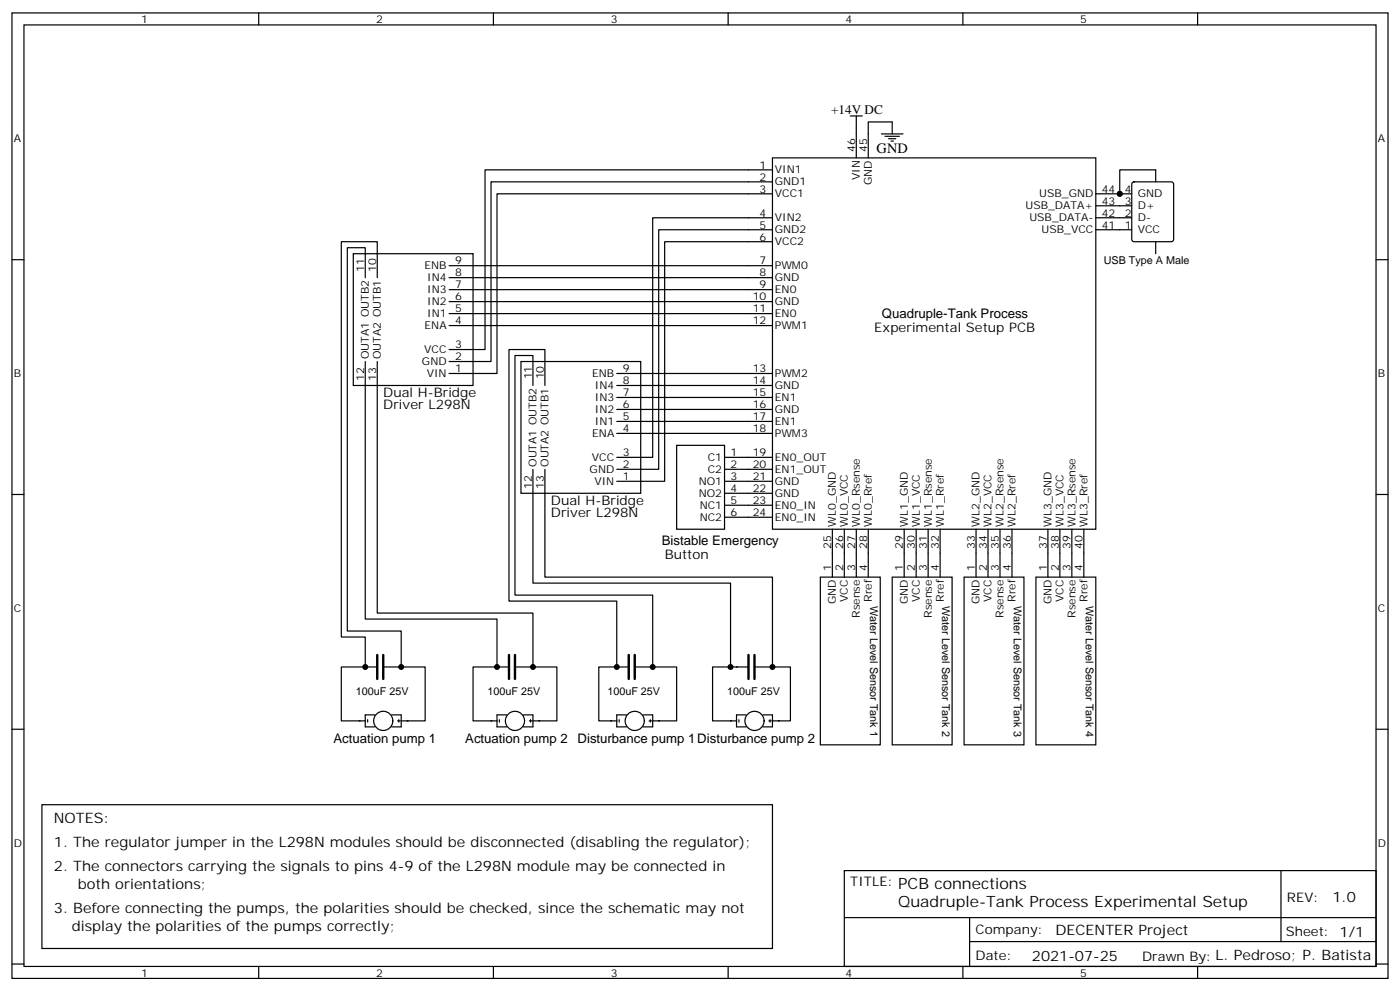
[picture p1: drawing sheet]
<svg xmlns="http://www.w3.org/2000/svg" width="412mm" height="292mm" viewBox="0 0 412 292" stroke-linecap="round" stroke-linejoin="round" font-family="sans-serif">
<g fill="none" stroke="#000" stroke-width=".35">
<path d="M3.5 3.8h405.4v284.3h-405.4zM7.1 7.3h398.2v277.3h-398.2zM76.2 3.8v3.5M145.3 3.8v3.5M214.5 3.8v3.5M283.6 3.8v3.5M352.8 3.8v3.5M250.5 34.1h3.5M252.2 34.1v12.4M259.6 39.4h6.4M262.8 39.4v-3.5h-7v10.6M227.5 46.5h95.3v109.4h-95.3z"/>
<path d="M227.5 57.1h-81.1v52.9h-14.1M227.5 53.6h-82.9v52.9h-12.3M227.5 50h-84.6v52.9h-10.6M260.7 40.1h4.2M261.8 40.9h2.1M262.5 41.6h.7M322.8 57.1h10.6M333.6 53.8l.5-.2h10.9l.5 .2 .2 .5v16.2l-.2 .5-.5 .2h-10.9l-.5-.2-.2-.5v-16.2zM340.4 53.6v-3.6h-10.6v7.1M3.5 76.5h3.6M104.1 74.7h35.2v38.8h-35.2zM132.3 78.2h95.2"/>
<path d="M227.5 64.1h-35.2v70.6h-10.6M227.5 67.7h-33.5v70.5h-12.3M227.5 71.2h-31.7v70.5h-14.1M322.8 60.6h10.6M322.8 64.1h10.6M322.8 67.7h10.6M340.4 71.2v3.5M405.3 76.5h3.6M107.6 81.8v-8.8h-5.3v112.8h15.9v10.6h7v15.9h-7M111.1 81.8v-10.6h-10.6v116.4h7.1v8.8h-7.1v15.9h7.1M132.3 95.9h95.2M132.3 92.4h95.2"/>
<path d="M132.3 88.8h95.2M132.3 85.3h95.2M132.3 81.8h95.2M107.6 106.5v75.8h38.8v14.1h-7.1v15.9h7.1M111.1 106.5v74.1h45.9v15.8h7v15.9h-7M153.5 106.5h35.2v38.8h-35.2zM157 113.5v-8.8h-5.3v70.6h40.6v21.1h7v15.9h-7M160.5 113.5v-10.6h-10.6v74.1h31.8v19.4h-5.3v15.9h5.3M181.7 110h45.8M181.7 117.1h45.8M181.7 113.5h45.8M157 138.2v33.5h58.2v24.7"/>
<path d="M160.5 138.2v31.8h67v26.4h5.3v15.9h-5.3M181.7 127.6h45.8M181.7 124.1h45.8M181.7 120.6h45.8M199.3 131.2h14.1v24.7h-14.1zM213.4 138.2h14.1M213.4 134.7h14.1M3.5 145.6h3.6M213.4 141.7h14.1M213.4 148.8h14.1M213.4 152.3h14.1M213.4 145.3h14.1"/>
<path d="M245.2 155.9v14.1M248.7 155.9v14.1M252.2 155.9v14.1M255.8 155.9v14.1M266.3 155.9v14.1M269.9 155.9v14.1M273.4 155.9v14.1M276.9 155.9v14.1M287.5 155.9v14.1M291 155.9v14.1M294.6 155.9v14.1M298.1 155.9v14.1"/>
<path d="M308.7 155.9v14.1M312.2 155.9v14.1M315.7 155.9v14.1M319.3 155.9v14.1M405.3 145.6h3.6M241.7 170h17.6v49.4h-17.6zM262.8 170h17.7v49.4h-17.7zM284 170h17.6v49.4h-17.6zM305.2 170h17.6v49.4h-17.6zM107.6 196.4h3.5M112.9 196.4h5.3M146.4 196.4h3.5"/>
<path d="M151.7 196.4h5.3M181.7 196.4h3.5M187 196.4h5.3M220.5 196.4h-10.6v15.9h7.1M222.2 196.4h5.3M3.5 214.8h3.6M108.3 211.9v.8M110.4 210.5h-2.8v3.6h2.8M115.4 210.5h2.8v3.6h-2.8M117.1 212.3h.7M117.5 211.9v.8M147.1 211.9v.8"/>
<path d="M149.2 210.5h-2.8v3.6h2.8M154.2 210.5h2.8v3.6h-2.8M155.9 212.3h.7M156.3 211.9v.8M182.4 211.9v.8M184.5 210.5h-2.8v3.6h2.8M189.4 210.5h2.9v3.6h-2.9M191.2 212.3h.7M191.6 211.9v.8M217.7 211.9v.8M219.8 210.5h-2.8v3.6h2.8M224.7 210.5h2.8v3.6h-2.8"/>
<path d="M226.5 212.3h.7M226.8 211.9v.8M405.3 214.8h3.6M12.3 237h215.2v42.3h-215.2zM248.7 256.4h156.6v28.2h-156.6zM377.3 256.4v20.9M248.7 270.2h156.5M285.6 277.3h119.6M285.6 270.2v14.2M3.5 283.9h3.6M76.2 284.6v3.5M145.3 284.6v3.5"/>
<path d="M214.5 284.6v3.5M283.6 284.6v3.5M352.8 284.6v3.5M405.3 283.9h3.6"/>
<circle cx="112.9" cy="212.3" r="2.82"/>
<circle cx="151.7" cy="212.3" r="2.82"/>
<circle cx="187" cy="212.3" r="2.82"/>
<circle cx="222.2" cy="212.3" r="2.82"/>
</g>
<path d="M111.1 192.9v7.1M112.9 192.9v7.1M149.9 192.9v7.1M151.7 192.9v7.1M185.2 192.9v7.1M187 192.9v7.1M220.5 192.9v7.1M222.2 192.9v7.1" fill="none" stroke="#000" stroke-width=".71"/>
<g fill="#000">
<circle cx="107.6" cy="196.4" r=".18"/>
<circle cx="107.6" cy="196.4" r=".88"/>
<circle cx="118.2" cy="196.4" r=".18"/>
<circle cx="118.2" cy="196.4" r=".88"/>
<circle cx="146.4" cy="196.4" r=".18"/>
<circle cx="146.4" cy="196.4" r=".88"/>
<circle cx="157" cy="196.4" r=".18"/>
<circle cx="157" cy="196.4" r=".88"/>
<circle cx="181.7" cy="196.4" r=".18"/>
<circle cx="181.7" cy="196.4" r=".88"/>
<circle cx="192.3" cy="196.4" r=".18"/>
<circle cx="192.3" cy="196.4" r=".88"/>
<circle cx="215.2" cy="196.4" r=".88"/>
<circle cx="217" cy="196.4" r=".18"/>
<circle cx="227.5" cy="196.4" r=".18"/>
<circle cx="227.5" cy="196.4" r=".88"/>
<circle cx="105.8" cy="212.3" r=".18"/>
<circle cx="119.9" cy="212.3" r=".18"/>
<circle cx="144.6" cy="212.3" r=".18"/>
<circle cx="158.8" cy="212.3" r=".18"/>
<circle cx="179.9" cy="212.3" r=".18"/>
<circle cx="194" cy="212.3" r=".18"/>
<circle cx="215.2" cy="212.3" r=".18"/>
<circle cx="229.3" cy="212.3" r=".18"/>
</g>
<circle cx="329.8" cy="57.1" r=".88" fill="#c00"/>
<circle cx="329.8" cy="57.1" r=".88" fill="#000"/>
<g font-size="4.6">
<text x="264.6" y="261.7">PCB connections</text>
<text x="264.6" y="267">Quadruple-Tank Process Experimental Setup</text>
</g>
<g font-size="4.2">
<text x="258.2" y="45.1">GND</text>
<text x="15.9" y="242.3">NOTES:</text>
<text x="15.9" y="249.3">1. The regulator jumper in the L298N modules should be disconnected (disabling the regulator);</text>
<text x="15.9" y="256.4">2. The connectors carrying the signals to pins 4-9 of the L298N module may be connected in</text>
<text x="22.9" y="261.7">both orientations;</text>
<text x="15.9" y="268.7">3. Before connecting the pumps, the polarities should be checked, since the schematic may not</text>
<text x="392.5" y="265.7">1.0</text>
<text x="21.2" y="274">display the polarities of the pumps correctly;</text>
<text x="310.9" y="275.2">DECENTER Project</text>
<text x="304" y="283">2021-07-25</text>
</g>
<g font-size="3.9">
<text x="244.8" y="33.7">+14V DC</text>
<text x="259.8" y="93.7">Quadruple-Tank Process</text>
<text x="257.5" y="97.6">Experimental Setup PCB</text>
<text x="112.9" y="117.1">Dual H-Bridge</text>
<text x="112.9" y="120.6">Driver L298N</text>
<text x="162.3" y="148.8">Dual H-Bridge</text>
<text x="162.3" y="152.3">Driver L298N</text>
<text x="194.9" y="160.6">Bistable Emergency</text>
<text x="195.8" y="164.7">Button</text>
<text x="98.2" y="218.9">Actuation pump 1</text>
<text x="137.1" y="218.9">Actuation pump 2</text>
<text x="170.1" y="218.9">Disturbance pump 1Disturbance pump 2</text>
<text x="250.5" y="261">TITLE:</text>
<text x="379.1" y="265.7">REV:</text>
<text x="287.4" y="275.2">Company:</text>
<text x="378.7" y="275.8">Sheet: 1/1</text>
<text x="287.4" y="282.9">Date:</text>
<text x="336.4" y="282.9">Drawn By: L. Pedroso; P. Batista</text>
</g>
<g font-size="3.2">
<text x="41.6" y="6.8">1</text>
<text x="110.8" y="6.8">2</text>
<text x="179.9" y="6.8">3</text>
<text x="249.1" y="6.8">4</text>
<text x="318.2" y="6.8">5</text>
<text x="4.1" y="41.9">A</text>
<text x="405.9" y="41.9">A</text>
<text x="251.9" y="44.7" transform="rotate(-90 251.9 44.7)">46</text>
<text x="255.4" y="44.7" transform="rotate(-90 255.4 44.7)">45</text>
<text x="223.8" y="49.7">1</text>
<text x="223.8" y="53.2">2</text>
<text x="228.2" y="51.1">VIN1</text>
<text x="253.3" y="53.1" transform="rotate(-90 253.3 53.1)">VIN</text>
<text x="223.8" y="56.7">3</text>
<text x="228.2" y="54.6">GND1</text>
<text x="228.2" y="58.1">VCC1</text>
<text x="256.8" y="54.5" transform="rotate(-90 256.8 54.5)">GND</text>
<text x="306.1" y="58.1">USB_GND</text>
<text x="324.6" y="56.7">44</text>
<text x="331.4" y="56.7">4</text>
<text x="335.1" y="58.1">GND</text>
<text x="223.8" y="63.8">4</text>
<text x="228.2" y="65.2">VIN2</text>
<text x="302.1" y="61.7">USB_DATA+</text>
<text x="303.2" y="65.2">USB_DATA-</text>
<text x="324.6" y="63.8">42</text>
<text x="324.6" y="60.3">43</text>
<text x="331.4" y="60.3">3</text>
<text x="331.4" y="63.8">2</text>
<text x="335.1" y="61.7">D+</text>
<text x="335.1" y="65.2">D-</text>
<text x="223.8" y="67.3">5</text>
<text x="223.8" y="70.8">6</text>
<text x="228.2" y="68.7">GND2</text>
<text x="306.8" y="68.7">USB_VCC</text>
<text x="324.6" y="67.3">41</text>
<text x="331.4" y="67.3">1</text>
<text x="335.1" y="68.7">VCC</text>
<text x="134.1" y="77.9">9</text>
<text x="223.8" y="77.9">7</text>
<text x="228.2" y="72.2">VCC2</text>
<text x="325.1" y="77.6">USB Type A Male</text>
<text x="107.2" y="80" transform="rotate(-90 107.2 80)">11</text>
<text x="110.8" y="80" transform="rotate(-90 110.8 80)">10</text>
<text x="125" y="79.3">ENB</text>
<text x="125.9" y="82.8">IN4</text>
<text x="134.1" y="81.4">8</text>
<text x="223.8" y="81.4">8</text>
<text x="228.2" y="79.3">PWM0</text>
<text x="228.2" y="82.8">GND</text>
<text x="125.9" y="89.9">IN2</text>
<text x="125.9" y="86.4">IN3</text>
<text x="134.1" y="88.5">6</text>
<text x="134.1" y="84.9">7</text>
<text x="221.7" y="88.5">10</text>
<text x="223.8" y="84.9">9</text>
<text x="228.2" y="86.4">EN0</text>
<text x="228.2" y="89.9">GND</text>
<text x="125.9" y="93.4">IN1</text>
<text x="134.1" y="95.5">4</text>
<text x="134.1" y="92">5</text>
<text x="221.7" y="92">11</text>
<text x="221.7" y="95.5">12</text>
<text x="228.2" y="93.4">EN0</text>
<text x="125" y="96.9">ENA</text>
<text x="228.2" y="96.9">PWM1</text>
<text x="108.7" y="105.8" transform="rotate(-90 108.7 105.8)">OUTA1 OUTB2</text>
<text x="112.2" y="105.8" transform="rotate(-90 112.2 105.8)">OUTA2 OUTB1</text>
<text x="124.3" y="107.5">GND</text>
<text x="125" y="104">VCC</text>
<text x="134.1" y="106.1">2</text>
<text x="134.1" y="102.6">3</text>
<text x="4.1" y="111.1">B</text>
<text x="107.2" y="112.3" transform="rotate(-90 107.2 112.3)">12</text>
<text x="110.8" y="112.3" transform="rotate(-90 110.8 112.3)">13</text>
<text x="125.7" y="111.1">VIN</text>
<text x="134.1" y="109.6">1</text>
<text x="156.6" y="111.8" transform="rotate(-90 156.6 111.8)">11</text>
<text x="160.2" y="111.8" transform="rotate(-90 160.2 111.8)">10</text>
<text x="174.4" y="111.1">ENB</text>
<text x="183.4" y="113.2">8</text>
<text x="183.4" y="109.6">9</text>
<text x="221.7" y="109.6">13</text>
<text x="221.7" y="113.2">14</text>
<text x="228.2" y="111.1">PWM2</text>
<text x="405.9" y="111.1">B</text>
<text x="175.2" y="118.1">IN3</text>
<text x="175.2" y="114.6">IN4</text>
<text x="183.4" y="116.7">7</text>
<text x="221.7" y="116.7">15</text>
<text x="228.2" y="114.6">GND</text>
<text x="228.2" y="118.1">EN1</text>
<text x="175.2" y="125.2">IN1</text>
<text x="175.2" y="121.6">IN2</text>
<text x="183.4" y="123.8">5</text>
<text x="183.4" y="120.2">6</text>
<text x="221.7" y="120.2">16</text>
<text x="221.7" y="123.8">17</text>
<text x="228.2" y="121.6">GND</text>
<text x="228.2" y="125.2">EN1</text>
<text x="174.4" y="128.7">ENA</text>
<text x="183.4" y="127.3">4</text>
<text x="221.7" y="127.3">18</text>
<text x="228.2" y="128.7">PWM3</text>
<text x="158" y="137.5" transform="rotate(-90 158 137.5)">OUTA1 OUTB2</text>
<text x="161.6" y="137.5" transform="rotate(-90 161.6 137.5)">OUTA2 OUTB1</text>
<text x="174.4" y="135.7">VCC</text>
<text x="183.4" y="137.9">2</text>
<text x="183.4" y="134.3">3</text>
<text x="208.5" y="135.7">C1</text>
<text x="215.2" y="134.3">1</text>
<text x="215.2" y="137.9">2</text>
<text x="221.7" y="134.3">19</text>
<text x="221.7" y="137.9">20</text>
<text x="228.2" y="135.7">EN0_OUT</text>
<text x="173.7" y="139.3">GND</text>
<text x="175.1" y="142.8">VIN</text>
<text x="183.4" y="141.4">1</text>
<text x="205.8" y="142.8">NO1</text>
<text x="208.5" y="139.3">C2</text>
<text x="215.2" y="141.4">3</text>
<text x="221.7" y="141.4">21</text>
<text x="228.2" y="139.3">EN1_OUT</text>
<text x="228.2" y="142.8">GND</text>
<text x="156.6" y="144" transform="rotate(-90 156.6 144)">12</text>
<text x="160.2" y="144" transform="rotate(-90 160.2 144)">13</text>
<text x="205.8" y="146.3">NO2</text>
<text x="206.1" y="149.9">NC1</text>
<text x="215.2" y="148.4">5</text>
<text x="215.2" y="144.9">4</text>
<text x="221.7" y="144.9">22</text>
<text x="221.7" y="148.4">23</text>
<text x="228.2" y="146.3">GND</text>
<text x="228.2" y="149.9">EN0_IN</text>
<text x="206.1" y="153.4">NC2</text>
<text x="215.2" y="152">6</text>
<text x="221.7" y="152">24</text>
<text x="228.2" y="153.4">EN0_IN</text>
<text x="246.2" y="155.2" transform="rotate(-90 246.2 155.2)">WL0_GND</text>
<text x="249.8" y="155.2" transform="rotate(-90 249.8 155.2)">WL0_VCC</text>
<text x="253.3" y="155.2" transform="rotate(-90 253.3 155.2)">WL0_Rsense</text>
<text x="256.8" y="155.2" transform="rotate(-90 256.8 155.2)">WL0_Rref</text>
<text x="267.4" y="155.2" transform="rotate(-90 267.4 155.2)">WL1_GND</text>
<text x="270.9" y="155.2" transform="rotate(-90 270.9 155.2)">WL1_VCC</text>
<text x="274.5" y="155.2" transform="rotate(-90 274.5 155.2)">WL1_Rsense</text>
<text x="278" y="155.2" transform="rotate(-90 278 155.2)">WL1_Rref</text>
<text x="288.6" y="155.2" transform="rotate(-90 288.6 155.2)">WL2_GND</text>
<text x="292.1" y="155.2" transform="rotate(-90 292.1 155.2)">WL2_VCC</text>
<text x="295.6" y="155.2" transform="rotate(-90 295.6 155.2)">WL2_Rsense</text>
<text x="299.2" y="155.2" transform="rotate(-90 299.2 155.2)">WL2_Rref</text>
<text x="309.7" y="155.2" transform="rotate(-90 309.7 155.2)">WL3_GND</text>
<text x="313.3" y="155.2" transform="rotate(-90 313.3 155.2)">WL3_VCC</text>
<text x="316.8" y="155.2" transform="rotate(-90 316.8 155.2)">WL3_Rsense</text>
<text x="320.3" y="155.2" transform="rotate(-90 320.3 155.2)">WL3_Rref</text>
<text x="244.8" y="161.7" transform="rotate(-90 244.8 161.7)">25</text>
<text x="248.4" y="161.7" transform="rotate(-90 248.4 161.7)">26</text>
<text x="251.9" y="161.7" transform="rotate(-90 251.9 161.7)">27</text>
<text x="255.4" y="161.7" transform="rotate(-90 255.4 161.7)">28</text>
<text x="266" y="161.7" transform="rotate(-90 266 161.7)">29</text>
<text x="269.5" y="161.7" transform="rotate(-90 269.5 161.7)">30</text>
<text x="273" y="161.7" transform="rotate(-90 273 161.7)">31</text>
<text x="276.6" y="161.7" transform="rotate(-90 276.6 161.7)">32</text>
<text x="287.2" y="161.7" transform="rotate(-90 287.2 161.7)">33</text>
<text x="290.7" y="161.7" transform="rotate(-90 290.7 161.7)">34</text>
<text x="294.2" y="161.7" transform="rotate(-90 294.2 161.7)">35</text>
<text x="297.7" y="161.7" transform="rotate(-90 297.7 161.7)">36</text>
<text x="308.3" y="161.7" transform="rotate(-90 308.3 161.7)">37</text>
<text x="311.9" y="161.7" transform="rotate(-90 311.9 161.7)">38</text>
<text x="315.4" y="161.7" transform="rotate(-90 315.4 161.7)">39</text>
<text x="318.9" y="161.7" transform="rotate(-90 318.9 161.7)">40</text>
<text x="244.8" y="168.2" transform="rotate(-90 244.8 168.2)">1</text>
<text x="248.4" y="168.2" transform="rotate(-90 248.4 168.2)">2</text>
<text x="251.9" y="168.2" transform="rotate(-90 251.9 168.2)">3</text>
<text x="255.4" y="168.2" transform="rotate(-90 255.4 168.2)">4</text>
<text x="266" y="168.2" transform="rotate(-90 266 168.2)">1</text>
<text x="269.5" y="168.2" transform="rotate(-90 269.5 168.2)">2</text>
<text x="273" y="168.2" transform="rotate(-90 273 168.2)">3</text>
<text x="276.6" y="168.2" transform="rotate(-90 276.6 168.2)">4</text>
<text x="287.2" y="168.2" transform="rotate(-90 287.2 168.2)">1</text>
<text x="290.7" y="168.2" transform="rotate(-90 290.7 168.2)">2</text>
<text x="294.2" y="168.2" transform="rotate(-90 294.2 168.2)">3</text>
<text x="297.7" y="168.2" transform="rotate(-90 297.7 168.2)">4</text>
<text x="308.3" y="168.2" transform="rotate(-90 308.3 168.2)">1</text>
<text x="311.9" y="168.2" transform="rotate(-90 311.9 168.2)">2</text>
<text x="315.4" y="168.2" transform="rotate(-90 315.4 168.2)">3</text>
<text x="318.9" y="168.2" transform="rotate(-90 318.9 168.2)">4</text>
<text x="246.2" y="178" transform="rotate(-90 246.2 178)">GND</text>
<text x="249.8" y="177.3" transform="rotate(-90 249.8 177.3)">VCC</text>
<text x="256.4" y="178.5" transform="rotate(90 256.4 178.5)">Water Level Sensor Tank 1</text>
<text x="256.8" y="177.2" transform="rotate(-90 256.8 177.2)">Rref</text>
<text x="267.4" y="178" transform="rotate(-90 267.4 178)">GND</text>
<text x="270.9" y="177.3" transform="rotate(-90 270.9 177.3)">VCC</text>
<text x="277.5" y="178.5" transform="rotate(90 277.5 178.5)">Water Level Sensor Tank 2</text>
<text x="278" y="177.2" transform="rotate(-90 278 177.2)">Rref</text>
<text x="288.6" y="178" transform="rotate(-90 288.6 178)">GND</text>
<text x="292.1" y="177.3" transform="rotate(-90 292.1 177.3)">VCC</text>
<text x="298.7" y="178.5" transform="rotate(90 298.7 178.5)">Water Level Sensor Tank 3</text>
<text x="299.2" y="177.2" transform="rotate(-90 299.2 177.2)">Rref</text>
<text x="309.7" y="178" transform="rotate(-90 309.7 178)">GND</text>
<text x="313.3" y="177.3" transform="rotate(-90 313.3 177.3)">VCC</text>
<text x="319.8" y="178.5" transform="rotate(90 319.8 178.5)">Water Level Sensor Tank 4</text>
<text x="320.3" y="177.2" transform="rotate(-90 320.3 177.2)">Rref</text>
<text x="4.1" y="180.2">C</text>
<text x="253.3" y="182" transform="rotate(-90 253.3 182)">Rsense</text>
<text x="274.5" y="182" transform="rotate(-90 274.5 182)">Rsense</text>
<text x="295.6" y="182" transform="rotate(-90 295.6 182)">Rsense</text>
<text x="316.8" y="182" transform="rotate(-90 316.8 182)">Rsense</text>
<text x="405.9" y="180.2">C</text>
<text x="104.8" y="204.7">100uF 25V</text>
<text x="143.6" y="204.7">100uF 25V</text>
<text x="178.9" y="204.7">100uF 25V</text>
<text x="214.2" y="204.7">100uF 25V</text>
<text x="4.1" y="249.3">D</text>
<text x="405.9" y="249.3">D</text>
<text x="41.6" y="287.6">1</text>
<text x="110.8" y="287.6">2</text>
<text x="179.9" y="287.6">3</text>
<text x="249.1" y="287.6">4</text>
<text x="318.2" y="287.6">5</text>
</g>
</svg>
